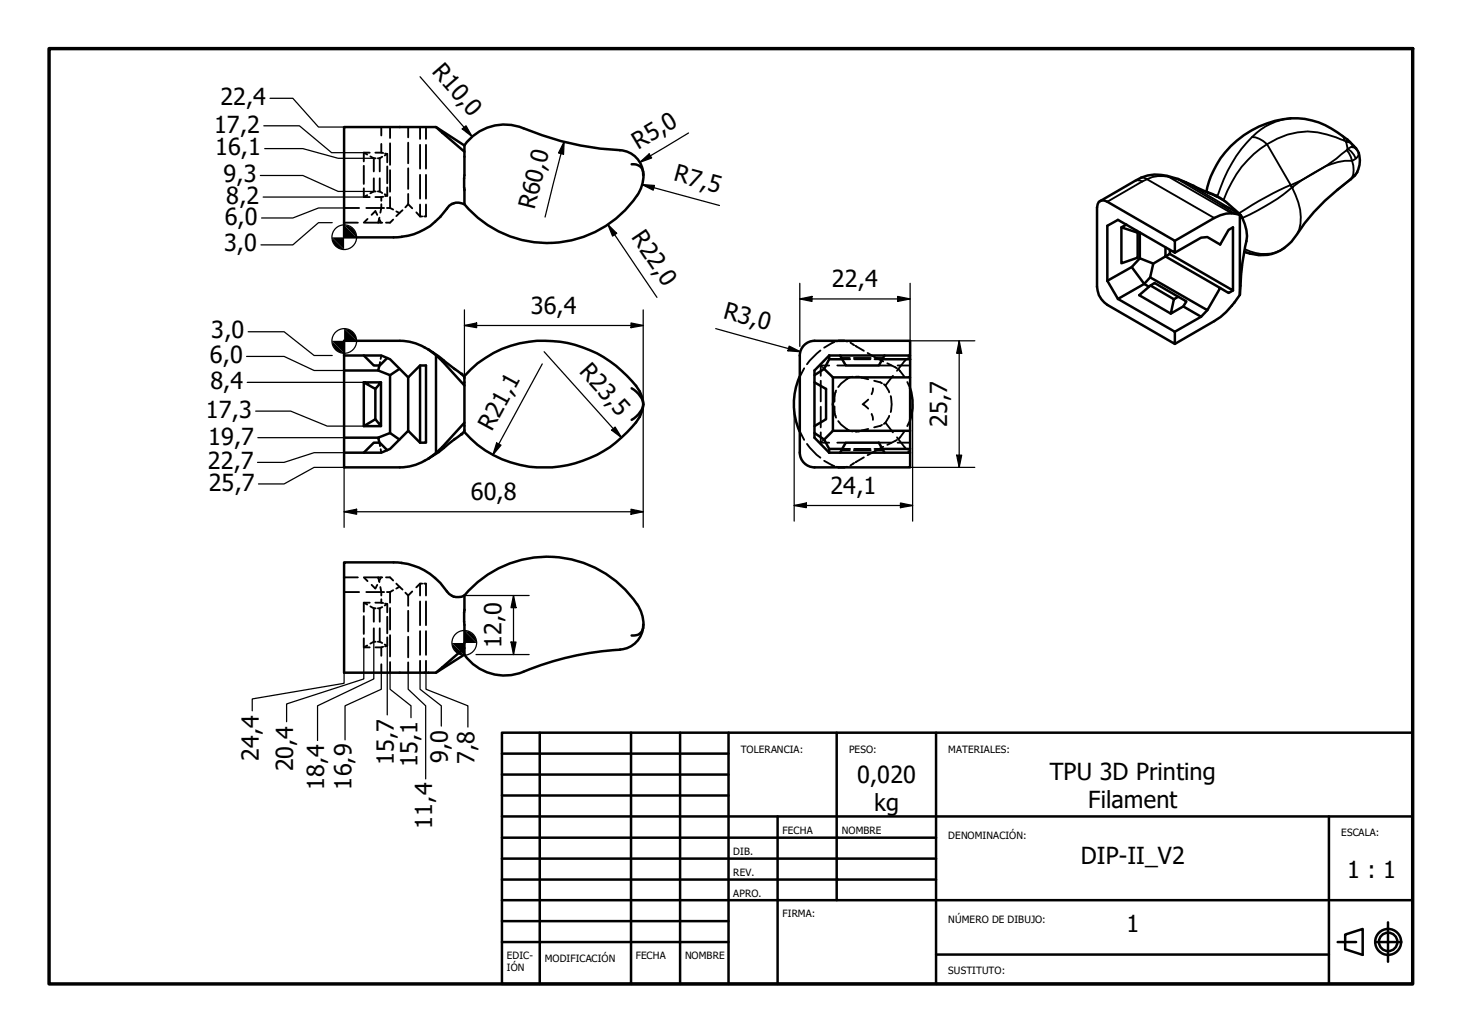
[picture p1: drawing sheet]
<svg xmlns="http://www.w3.org/2000/svg" width="297mm" height="210mm" viewBox="0 0 297 210" stroke-linecap="round" stroke-linejoin="round" font-family="sans-serif">
<!-- layer: Visible (ISO) -->
<g fill="none" stroke="#000" stroke-width=".51">
<path d="M88.6 25.8l5.8 3.8M94.3 29.5a10 10 0 0 1 12.1-3.4 61.2 61.2 0 0 0 20.4 4.5 5 5 0 0 1 3.9 4.8M94.4 29.6v1.2l-5.8-5h-18.7v22.4h10M94.4 30.8v10.7M128.3 33.4a1.92 1.92 0 0 1 2.4 2.2M129.4 39.7a22 22 0 0 1-35 1.8M130.7 35.6l-.1 1.2-.3 1.2-.9 1.7M274.6 29.8a1.69 1.69 0 0 1 1.5 1.4M275.5 30.1a20.2 20.2 0 0 0-8.9-5.6 17.7 17.7 0 0 0-16.5 5.2 18.5 18.5 0 0 0-5 9.3M275.8 35l-1.4 1.4a42.8 42.8 0 0 0-10.9 11.2 8.5 8.5 0 0 1-10.7 3.6M276.1 31.1a5 5 0 0 1-.4 3.8M81.6 48.1l-1.6 .1"/>
<path d="M94.4 41.5a2.68 2.68 0 0 0-3.6 .9 12.9 12.9 0 0 1-9.2 5.7M223.5 40.9l7.1-4.2a8.4 8.4 0 0 1 7.6-.7l1.1 .4 5.3 2.4a14.8 14.8 0 0 1 4.5 2.3l2.8 2.5M225 57.1v-11.2l2.1-1.2 11.6 6.6v-2.4l-13.7-7.9a1.28 1.28 0 0 0-1.5-.1 1.28 1.28 0 0 0-.6 1.3v16.1a4.4 4.4 0 0 0 2.1 3.6l13.7 8v-2.5l-11.6-6.7M225 57.1l2.1 3.6M227.8 46.2v7.3l3.3-1.1v-5.1M228.9 45.6l-1.1 .6 3.3 1.1M229.9 54.3l-4.9 2.8M230.9 46.9l.2 .4M231.6 52.5l2.7 1.1-.6 2.8-1.2 1.3-2.6-3.4zM231.6 47.2v5.3M232.5 57.7l.9 .6M232.5 57.7l-5.4 3"/>
<path d="M233.7 58l-2.2 2 6.4 3.7M236.8 50.3v1.8l-2.5 1.5M237.7 50.8v.8l-.9 .5 11.1 6.4-2.6 4.5-11.6-6.6M238.7 51.3l5.3-3 1.3-.1 2.6 1.5 1.7-3 .9-.5v12.8l-12.8-7.4M247.9 58.5l1.7 1 .9-.5M250.1 42.5l1.9 1.2M251.9 43.7a6 6 0 0 0-5.2 .6l-8 4.6M251.9 43.7l.5 .6M251.9 43.7v16.2M252.1 43.8l.3 .5M252.4 44.3a7.5 7.5 0 0 1 .6 5.8 57.6 57.6 0 0 0-1.1 9.8 17.6 17.6 0 0 1-5.2 5.3l-8 4.7M69.9 72.2h7.6l1.7 .8 3.7 3.7"/>
<path d="M73.9 72.2l2 2.1h1.3l1.5-1.6M73.9 77.7h3.5l-1.1 1.3zM73.9 77.7v8.9l2.4-1.4v-6.2M76.8 75.3l2.4 .9M77.1 74.3l-.3 1h-6.9M77.4 77.7v8.9l-1.1-1.4M79.2 76.2v11.8M81.2 75l-2 1.2M81.2 69.3h-11.3v25.7h11.3M81.2 69.3a10.8 10.8 0 0 1 5.9 1.7M82.9 76.7l2.4-2.4h1.3v15.7h-1.3l-2.4-2.5M82.9 76.7v10.8"/>
<path d="M85.3 74.3v15.7M87.1 71l2.1 1.4 5.1 4.1M87.1 71l1.5 1.2 1.3 1.2 4.5 4.9v7.6l-4.5 4.9-1.3 1.2-1.5 1.2M88.6 72.2v19.8M94.3 76.5l.1 1.8M94.3 76.5a22.2 22.2 0 0 1 25.5-5.3 23.3 23.3 0 0 1 10.2 8.3l.5 1.2 .2 1.4M128.3 78.9a4.7 4.7 0 0 1 2.4 3.1M162.5 76.5a13.9 13.9 0 0 0 0 11.2M162.5 72.2v19.8M165.5 69.3h19.4v2.9h-16.4M165.5 77.7l2.3 1.3v6.2l-2.3 1.4M165.5 69.3a3 3 0 0 0-3 3"/>
<path d="M167.4 75l1.8 1.7v10.8l-1.8 1.8M168.5 72.2v.8l-1.1 2-1.9 1.2M168.5 72.2l-3 3.1v13.6l3 3.1M168.5 73h2.6M170.4 69.3h1.1M170.7 72.2l1.1 2.1h6.8l1.1-2.1M179.3 73h5.6M184.9 78.8a10.3 10.3 0 0 1 0 6.6M184.9 73v3.7h-15.7M184.9 72.2v.8M184.9 76.7v10.8M238.5 60.8l.9-.5 1.6 .9-.6 1.1-2.5 1.4z"/>
<path d="M239.4 60.3l-4.8-2.8-.9 .5 4.8 2.8M240.4 62.3l3.6 2.1 1.3-1.4M244 64.4l-5.3 3M69.9 88.9h6.9M73.9 86.6h3.5M78.7 91.5l-1.5-1.5h-1.3l-2 2M81.2 89.3l-2-1.3-2.4 .9 .3 1.1M82.9 87.5l-3.7 3.7-1.7 .8h-7.6M87.1 93.2a10.8 10.8 0 0 1-5.9 1.8M94.3 87.7l-5.1 4.2-2.1 1.3M94.4 85.9l-.1 1.8M130.7 82.1a4 4 0 0 1-2.4 3.2"/>
<path d="M130.7 82.1a6.3 6.3 0 0 1-2.3 4.7 23.1 23.1 0 0 1-29.8 4.7l-1.6-1.1-2.7-2.7M162.5 92a3 3 0 0 0 3 3M165.5 88l1.9 1.3 1.1 1.9v.8M168.5 92h16.4v3h-19.4M168.5 91.2h2.6M169.2 87.5h15.7v4.5M170.4 95h1.1M170.7 92l1.1-2h6.8l1.1 2M179.3 91.2h5.6M79.9 114.3h-10v22.4h18.7l5.8-5v1.3l-5.8 3.7M80 114.3l1.6 .1M81.6 114.4a13.2 13.2 0 0 1 9.6 6.3 2.8 2.8 0 0 0 3.2 .3"/>
<path d="M94.4 121v10.7M94.4 121a22 22 0 0 1 35 1.8M126 132a62.4 62.4 0 0 0-20.7 4.9 10 10 0 0 1-11-3.9M129.4 122.8l.7 1.1 .4 1.2 .2 1.8M130.7 127.2a1.92 1.92 0 0 1-2.4 1.9M130.7 126.9a5 5 0 0 1-4.7 5.1"/>
</g>
<!-- layer: Visible fina (ISO) -->
<g fill="none" stroke="#000" stroke-width=".38">
<path d="M230.6 36.7l.5-.1 1 .3M231.8 36.1h.6l.6 .3M232.1 36.9l-7.1 4.1M233 36.4l-.9 .5M233 36.4l13.7 7.9M237.1 35.7l.3 .2M237.4 35.9l2.1 .6M237.4 35.9a6.6 6.6 0 0 0-4.4 .5M237.4 35.9l12.9 7.4M239.3 36.4l.2 .1M239.5 36.5l1.4 .5 8.8 5.3M239.5 36.5l.5 .3"/>
<path d="M242.5 37.8l3 1.4M242.5 37.8l-1.6-.8-.9-.2 8.2 5M242.5 37.8h.1M245.2 39l.5 .3M245.4 39.1l.3 .2M245.7 39.3l1.4 .6M245.7 39.3l1.4 .6 2 1.2M247.1 39.8v.1zM254.4 27.8a4.7 4.7 0 0 1 3 1.5l4.9 8.3M262.1 37.6a74.1 74.1 0 0 0-10.4 5.7l-2-1M262.1 37.6h.2M262.3 24a13.2 13.2 0 0 0-9 5 29.6 29.6 0 0 0-6 10.9"/>
<path d="M262.3 37.6l.2 .5M262.5 38.1a41.9 41.9 0 0 1-10.1 6.2M262.5 38.1a11.3 11.3 0 0 1 1.5 8.5l-.5 1M264.5 36.6l-2 1.5-.4-.5M264.5 36.6l-2.2 1M272.8 27.7l.2 .3 .1 .5M273.1 28.5l-.7-.2a14.9 14.9 0 0 0-12.9-.1 21 21 0 0 0-10.9 12.5M273.1 28.5l.4 .3M273.5 28.8l.7 .1 .5 .4M273.5 28.8l.3 1.5M273.6 30.5a33.1 33.1 0 0 1-6.8 4.7l-2.3 1.4M273.6 30.5l.8 1.3 .3 .9a12.1 12.1 0 0 0-7.9 2.6l-2.3 1.3"/>
<path d="M273.7 28.4l-.2 .4M273.8 30.3l.7 .5 1 1.4 .5-.6 .1-.4M273.8 30.3l-.2 .2M274.7 36.1l-3 2.5M274.7 36.1l-.3 .3M275 29.6l-1.2 .7M275.5 32.2l-.8 .5a4.7 4.7 0 0 1 0 3.4M275.5 35.4l-.8 .7M275.8 35l-.5 .7M248.2 41.8l.8 .1 .7 .4M248.2 41.8l2.6 1.6M249.7 42.3l.4 .2"/>
<path d="M252.8 51.1l1.2 .4M260.9 50.4a7.9 7.9 0 0 1-8 .2"/>
</g>
<!-- layer: Visible (ISO) -->
<g fill="#000">
<circle cx="247.1" cy="39.8" r=".25"/>
<circle cx="93.7" cy="76" r=".25"/>
<circle cx="93.7" cy="88.2" r=".25"/>
</g>
<!-- layer: Visible fina (ISO) -->
<circle cx="262.5" cy="38.1" r=".19" fill="#000"/>
<!-- layer: Oculto (ISO) -->
<g fill="none" stroke="#000" stroke-width=".38">
<path d="M73.9 38.3v1.7h1.2M73.9 31v1.8M73.9 33.7v3.7M73.9 31h1.2M73.9 31l.7 .4M74.6 39.7l-.7 .3M75.2 31.8l.7 .4M75.9 32.2v2.6M75.9 36.2v2.7M75.9 38.9h.4M75.9 38.9l-.7 .4M75.9 32.2h.4"/>
<path d="M76.3 31l1.6 .1M76.8 38.9h.4M76.8 32.2h.4M77.2 32.2v2.6M77.2 36.2v2.7M77.2 38.9l.5 .3M77.5 25.8v1.7M77.5 29.2v1.8M77.7 31.8l-.5 .4M77.9 40h-.4M78.2 39.5l.5 .3M78.2 31.2l.5 .1"/>
<path d="M78.7 38.1v1.7h-.5M78.7 31.3v1.7M78.7 33.8v3.4M78.7 31.3l-.5 .3M79.2 25.8v2.2M79.2 29.1v4.4M79.2 34.6v4.4M82.9 25.8v2.1M82.9 29v4.2M82.9 34.2v4.2M82.9 39.4v2.1M85.3 25.8v2.4"/>
<path d="M85.3 29.4v4.9M85.3 35.5v4.9M86.6 25.8v2.4M86.6 29.4v4.9M86.6 35.5v4.9M69.9 42.3h3.1M69.9 45.2h2.8M74.1 45.2h2.7M74.4 42.3h3.6M74.7 44.5l-.8 .7M75.5 43.7l.8-.8 .3 .8M76.3 40h1.2"/>
<path d="M77 44.5l.4 .7M77.1 44.2l-.3 1h.9M77.5 40v.8M77.5 41.5l-.2 1.7M78.6 42.3h.6M79.2 40v2.3M79.2 42.3l.7 .3M79.9 44.6l-.7 .6h-.8M80.5 43l.7 .3M81.2 43.3l-.7 .6M81.8 42.7l-.6 .6M82.9 41.5l-.5 .6"/>
<path d="M82.9 41.5l.9 .8M84.6 43.2l.7 .8M85.3 41.6v2.4M85.3 44h.5M86.6 41.6v2.4h-.4M77.2 73.6l-.1 .7M77.5 72.2l-.2 .7M94.3 76.5v.1M94.3 76.6v.1M94.4 76.8v.1M163.4 74.8l-.9 1.8M166.7 71.2l-2.2 2.1-.5 .7"/>
<path d="M166.8 74.3h1.7M166.8 74.3l.2 .2M166.8 74.3v2.1M166.8 77.4v4.2M167.2 74.7l.2 .3M169.5 69.5l-2.1 1.1M169.7 79.7a5.2 5.2 0 0 0 0 4.8M169.9 79.3l-.2 .5M170.1 74.3h1.7M170.4 69.3l-.4 .1M170.9 72.7h1.8M171.1 73h1.6"/>
<path d="M171.5 69.3l.6 .1M172.1 76.9l-1.2 1-.6 .7M172.4 76.8l-.2 .1M172.8 69.6l.7 .5M173.2 76.6l-.7 .1M173.5 72.7h3.4M173.5 73h3.3M173.8 70.3l1.7 1M173.9 76.6h.8M174.9 76.7l1.5 .4M176.3 71.7l3.2 1.7M177.4 78.9l-.3 1.2"/>
<path d="M177.6 77.4l1.6 .5M177.7 73h1.6M177.7 72.7h1.8M178.6 74.3h2.5M179.6 78.1l.3 .2M179.9 78.3l.8 1.4M180.3 73.8l1.9 1M181.4 76.4l-1.5 1.9M182.4 74.3h2.5M182.6 75.1l1.1 1.4M184.1 73l-1.9 2.3M184.3 77.6l.6 1.2"/>
<path d="M184.9 72.2l-.4 .4M77.1 90l.1 .6M77.3 91.3l.2 .7M94.3 87.7h.1M94.3 87.5v.1M94.4 87.3v.1M162.5 87.7l.9 1.7M164 90.2l1.9 2.2 .8 .6M166.8 90h1.7M166.8 82.6v4.2M166.8 87.9v2.1M167 89.8l-.2 .2"/>
<path d="M167.4 93.6l2.1 1.1M167.4 89.3l-.2 .2M169.5 82.6l.1 1.4M169.6 80.2l-.1 1.4M169.7 84.4l.2 .5M170 94.8l.4 .2M170.1 90h1.7M170.3 85.6l.6 .7 1.2 1M170.9 91.5h1.8M171.1 91.2h1.6M172.1 94.8l-.6 .2M172.2 87.3l.2 .1"/>
<path d="M172.5 87.5l.7 .2M173.5 91.5h3.4M173.5 91.2h3.3M173.5 94.1l-.7 .5M174.7 87.6l-.8 .1M175.3 82.1h.1M175.4 82.2l1 .8M175.5 92.9l-1.7 1.1M176.4 81.2l-.9 .8M176.4 87.2l-1.5 .3M177.1 84.1l.3 1.2M177.7 91.2h1.6"/>
<path d="M177.7 91.5h1.8M178.6 90h2.5M179.2 86.3l-1.6 .5M179.5 90.8l-3.2 1.7M179.9 85.9l1.5 2M179.9 85.9l-.3 .2M180.7 84.5l-.8 1.4M181 80.5a7 7 0 0 1 0 3.2M182.2 88.9l1.9 2.4M182.2 89.4l-1.9 1M182.4 90h2.5M183.7 87.7l-1.1 1.4"/>
<path d="M184.5 91.7l.4 .3M184.9 85.4l-.6 1.2M69.9 117.3h2.8M73.9 117.3l.8 .8M74.1 117.3h2.7l.3 1M75.5 118.8l.8 .8 .3-.8M76.8 117.3h.9M77.3 119.3l.2 1.7M77.4 117.3l-.4 .8M78.4 117.3h.8l.7 .7M79.9 119.9l-.7 .4M80.5 118.6l.7 .6"/>
<path d="M81.2 119.2l.6 .6M81.2 119.2l-.7 .4M85.3 118.6v2.4M85.8 118.6h-.5l-.7 .8M86.2 118.6h.4v2.4M69.9 120.3h3.1M73.9 129.7v1.8h1.2M73.9 125.2v3.6M73.9 122.5l.7 .3M74.4 120.3h3.6M74.6 131.2l-.7 .3M75.1 122.5h-1.2v1.8"/>
<path d="M75.2 123.2l.7 .4M75.9 123.6h.4M75.9 123.6v2.7M75.9 127.7v2.7M76.3 122.5h1.2M76.3 130.4h-.4l-.7 .4M76.8 130.4h.4l.5 .3M76.8 123.6h.4v2.7M77.2 127.7v2.7M77.5 121.8v.7M77.5 131.5v1.8M77.5 135v1.7"/>
<path d="M77.5 122.5h.4M77.7 123.4l-.5 .2M77.9 131.4l-1.6 .1M78.2 131l.5 .2M78.2 122.7h.5v1.7M78.6 120.3h.6M78.7 129.5v1.7l-.5 .2M78.7 125.3v3.4M78.7 122.7l-.5 .3M79.2 120.3v2.2M79.2 123.5v4.4M79.2 129.1v4.3"/>
<path d="M79.2 134.5v2.2M82.9 121v2.1M82.9 124.1v4.2M82.9 129.4v4.2M82.9 134.6v2.1M83.8 120.2l-.9 .8-.5-.6M85.3 122.2v4.8M85.3 128.2v4.9M85.3 134.3v2.4M86.6 122.2v4.8M86.6 128.2v4.9M86.6 134.3v2.4"/>
<path d="M130.7 127v.1M130.7 127.2h.1"/>
</g>
<g fill="#000">
<circle cx="89.9" cy="27" r=".19"/>
<circle cx="94.4" cy="35.6" r=".19"/>
<circle cx="89.5" cy="44" r=".19"/>
<circle cx="94.3" cy="76.5" r=".19"/>
<circle cx="94.3" cy="87.7" r=".19"/>
<circle cx="89.5" cy="118.5" r=".19"/>
<circle cx="89.9" cy="135.6" r=".19"/>
<circle cx="94.4" cy="127" r=".19"/>
</g>
<!-- layer: Borde (ISO) -->
<path d="M10 9.9h277v190h-277z" fill="none" stroke="#000" stroke-width=".7"/>
<g fill="none" stroke="#000" stroke-width=".51">
<path d="M102 148.9h185v51h-185zM102 157.4h46M102 153.1h46M109.7 148.9v51M128.2 148.9v51M138.2 148.9v51M148 148.9v51M170 148.9v34M190.2 148.9v51M102 178.7h88.2M102 174.5h88.2M102 170.2h88.2"/>
<path d="M102 161.6h46M102 165.9h185M158 165.9v34M270 165.9v34M102 191.4h46M102 187.2h46M102 182.9h185M190.2 194h79.8M271.8 191.4h3.7M273.3 189.9l3.6-1.1v5.2l-3.6-1.1zM279.4 191.4h5.3M282 187.4v8"/>
<circle cx="282" cy="191.4" r="2.64"/>
<circle cx="282" cy="191.4" r="1.87"/>
</g>
<!-- layer: Cota (ISO) -->
<g fill="none" stroke="#000" stroke-width=".25">
<path d="M54.9 20h4.6l5.2 5.8h5.2M85.3 15.6l10.6 12.2M52.9 35.7h8.6l7.2 3.2h7.2M53.6 25.6h7.2l6.6 5.4h6.5M53.8 30.2h7.7l7.2 2h7.2M93.9 26.2l.8-.6 1.2 2.2zM114.6 28.8l-.1 2.5-1-.2zM114.6 28.8l-3.9 15.3M130 33l1.9-1.7 .5 .8zM130.4 37.5l2.6 .2-.3 .9zM130.4 37.5l15.8 4.3M139.9 27l-9.9 6"/>
<path d="M53.5 40h20.4M67.5 45.2h-2.8l-5.2 4.6h-6.5M69.9 42.3h-5.2l-5.2 2h-6.4M123.5 45.6l1.8 1.8-.8 .6zM123.5 45.6l10 14.8M162.5 57.6v12.8M184.9 57.6v11.7h13.2M50.1 72.4h7.6l6.1 2.9h6.1M50.2 77.7h23.7M50.4 67.4h7.3l6.1 4.8h3.7M94.4 66.1l2.4-.5v1zM94.4 66.1h36.3"/>
<path d="M94.4 63v15.3M110.2 73.9l-10.1 18.5M110.6 71.5l15.7 17.4M128.2 65.6l2.5 .5-2.5 .5zM130.7 63v44.2M145.4 66.8l17.2 4.7M160.3 70.3l2.3 1.2-2.5-.2zM162.5 60.7l2.5-.5v1zM162.5 60.7h22.4M162.5 71.5v.7M182.4 60.2l2.5 .5-2.5 .5zM194.9 69.3l.5 2.5h-1z"/>
<path d="M194.9 69.3v25.7M51.9 83.5h7.2l7.4 3.1h7.4M52.4 88.9h17.5M52.5 98.3h5.2l6.1-3.3h6.1v12.2M69.9 92h-6.1l-6.1 2h-5.4M100.9 90l.9 .5-1.7 1.9zM124.3 87.4l.7-.6 1.3 2.1zM161.4 82.1v23.8M184.9 95h13.2M185.4 82.1v23.8M194.4 92.5h1l-.5 2.5zM69.9 104l2.6-.5v1z"/>
<path d="M69.9 104h60.8M128.2 103.5l2.5 .5-2.5 .5zM161.4 102.7l2.4-.5v1zM161.4 102.7h24M182.9 102.2l2.5 .5-2.5 .5zM69.9 136.7v2.1l-18.7 3.2v2.4M73.9 131.5v6.5l-15.7 5v3.7M75.9 130.4v7.6l-11.4 5.4v7.1M77.5 136.7v3.4l-7.4 3.3v6.9M78.7 131.2v14.1M79.2 136.7v3.4l4.3 3.3v2.4M82.9 136.7v3.4l3.6 3.3v14.9"/>
<path d="M85.3 136.7v3.4l4.4 3.3v4.1M86.6 136.7v3.4l8.5 3.3v4.3M94.4 121h13.1M96.7 133h10.8M103.8 130.5h1l-.5 2.5zM104.3 121l.5 2.5h-1zM104.3 121v12"/>
<circle cx="69.9" cy="48.2" r="2.51"/>
<circle cx="69.9" cy="69.3" r="2.51"/>
<circle cx="94.3" cy="130.6" r="2.51"/>
</g>
<g fill="#000">
<path d="M93.9 26.2l.8-.6 1.2 2.2zM114.6 28.8l-.1 2.5-1-.2zM130 33l1.9-1.7 .5 .8zM130.4 37.5l2.6 .2-.3 .9zM123.5 45.6l1.8 1.8-.8 .6zM94.4 66.1l2.4-.5v1zM128.2 65.6l2.5 .5-2.5 .5zM160.3 70.3l2.3 1.2-2.5-.2zM162.5 60.7l2.5-.5v1zM182.4 60.2l2.5 .5-2.5 .5zM194.9 69.3l.5 2.5h-1zM100.9 90l.9 .5-1.7 1.9z"/>
<path d="M124.3 87.4l.7-.6 1.3 2.1zM194.4 92.5h1l-.5 2.5zM69.9 104l2.6-.5v1zM128.2 103.5l2.5 .5-2.5 .5zM161.4 102.7l2.4-.5v1zM182.9 102.2l2.5 .5-2.5 .5zM103.8 130.5h1l-.5 2.5zM104.3 121l.5 2.5h-1z"/>
<path d="M67.4 48.2l2.5 2.5a2.39 2.39 0 0 1-2.5-2.5z" fill-rule="evenodd"/>
<path d="M67.4 48.2l2.5 2.5v-4.9l2.6 2.4z" fill-rule="evenodd"/>
<path d="M69.9 45.8a2.49 2.49 0 0 1 2.6 2.4z" fill-rule="evenodd"/>
<path d="M67.4 69.3l2.5 2.5a2.49 2.49 0 0 1-2.5-2.5z" fill-rule="evenodd"/>
<path d="M69.9 66.8v5l-2.5-2.5h5.1z" fill-rule="evenodd"/>
<path d="M69.9 66.8a2.49 2.49 0 0 1 2.6 2.5z" fill-rule="evenodd"/>
<path d="M91.8 130.7l2.6 2.4a2.49 2.49 0 0 1-2.6-2.4z" fill-rule="evenodd"/>
<path d="M91.8 130.7h5l-2.4-2.5v4.9z" fill-rule="evenodd"/>
<path d="M94.4 128.2a2.49 2.49 0 0 1 2.4 2.5z" fill-rule="evenodd"/>
</g>
<g font-size="4.8">
<text x="87.6" y="14.6" transform="rotate(49 87.6 14.6)">R10,0</text>
<text x="44.8" y="21.3">22,4</text>
<text x="43.5" y="27">17,2</text>
<text x="43.7" y="31.5">16,1</text>
<text x="129.7" y="30.4" transform="rotate(-31 129.7 30.4)">R5,0</text>
<text x="45.4" y="37.1">9,3</text>
<text x="46" y="41.4">8,2</text>
<text x="136.7" y="36.7" transform="rotate(15 136.7 36.7)">R7,5</text>
<text x="45.7" y="45.6">6,0</text>
<text x="108.6" y="42.8" transform="rotate(-76 108.6 42.8)">R60,0</text>
<text x="45.5" y="51.1">3,0</text>
<text x="128.1" y="48.2" transform="rotate(56 128.1 48.2)">R22,0</text>
<text x="169" y="58.4">22,4</text>
<text x="107.8" y="63.7">36,4</text>
<text x="146.8" y="64.7" transform="rotate(15 146.8 64.7)">R3,0</text>
<text x="42.9" y="68.7">3,0</text>
<text x="42.6" y="73.8">6,0</text>
<text x="117.5" y="75.7" transform="rotate(48 117.5 75.7)">R23,5</text>
<text x="42.7" y="79">8,4</text>
<text x="41.8" y="84.9">17,3</text>
<text x="99.9" y="87.8" transform="rotate(-62 99.9 87.8)">R21,1</text>
<text x="192.5" y="86.8" transform="rotate(-90 192.5 86.8)">25,7</text>
<text x="42.2" y="95.3">22,7</text>
<text x="42.3" y="90.3">19,7</text>
<text x="42.4" y="99.7">25,7</text>
<text x="95.6" y="101.6">60,8</text>
<text x="168.7" y="100.3">24,1</text>
<text x="101.9" y="131.7" transform="rotate(-90 101.9 131.7)">12,0</text>
<text x="52.6" y="154.6" transform="rotate(-90 52.6 154.6)">24,4</text>
<text x="80" y="155.4" transform="rotate(-90 80 155.4)">15,7</text>
<text x="84.8" y="155.9" transform="rotate(-90 84.8 155.9)">15,1</text>
<text x="91" y="155" transform="rotate(-90 91 155)">9,0</text>
<text x="96.4" y="155.2" transform="rotate(-90 96.4 155.2)">7,8</text>
<text x="59.6" y="156.8" transform="rotate(-90 59.6 156.8)">20,4</text>
<text x="65.8" y="160.6" transform="rotate(-90 65.8 160.6)">18,4</text>
<text x="71.4" y="160.4" transform="rotate(-90 71.4 160.4)">16,9</text>
<text x="174.2" y="159.1">0,020</text>
<text x="213.3" y="158.5">TPU 3D Printing</text>
<text x="177.6" y="164.8">kg</text>
<text x="221.1" y="164.2">Filament</text>
<text x="87.8" y="168.4" transform="rotate(-90 87.8 168.4)">11,4</text>
<text x="219.6" y="175.5">DIP-II_V2</text>
<text x="273.7" y="178.5">1 : 1</text>
<text x="228.9" y="189.4">1</text>
</g>
<g font-size="2">
<text x="150.5" y="152.9">TOLERANCIA:</text>
<text x="172.5" y="152.9">PESO:</text>
<text x="192.7" y="152.9">MATERIALES:</text>
<text x="149" y="173.7">DIB.</text>
<text x="159" y="169.5">FECHA</text>
<text x="171" y="169.5">NOMBRE</text>
<text x="192.7" y="170.5">DENOMINACIÓN:</text>
<text x="272.5" y="169.9">ESCALA:</text>
<text x="149" y="178">REV.</text>
<text x="149" y="182.2">APRO.</text>
<text x="159" y="186.4">FIRMA:</text>
<text x="192.7" y="187.5">NÚMERO DE DIBUJO:</text>
<text x="103" y="194.9">EDIC-</text>
<text x="103" y="197.4">IÓN</text>
<text x="110.7" y="195.5">MODIFICACIÓN</text>
<text x="129.2" y="194.9">FECHA</text>
<text x="139.2" y="194.9">NOMBRE</text>
<text x="192.7" y="198">SUSTITUTO:</text>
</g>
</svg>
